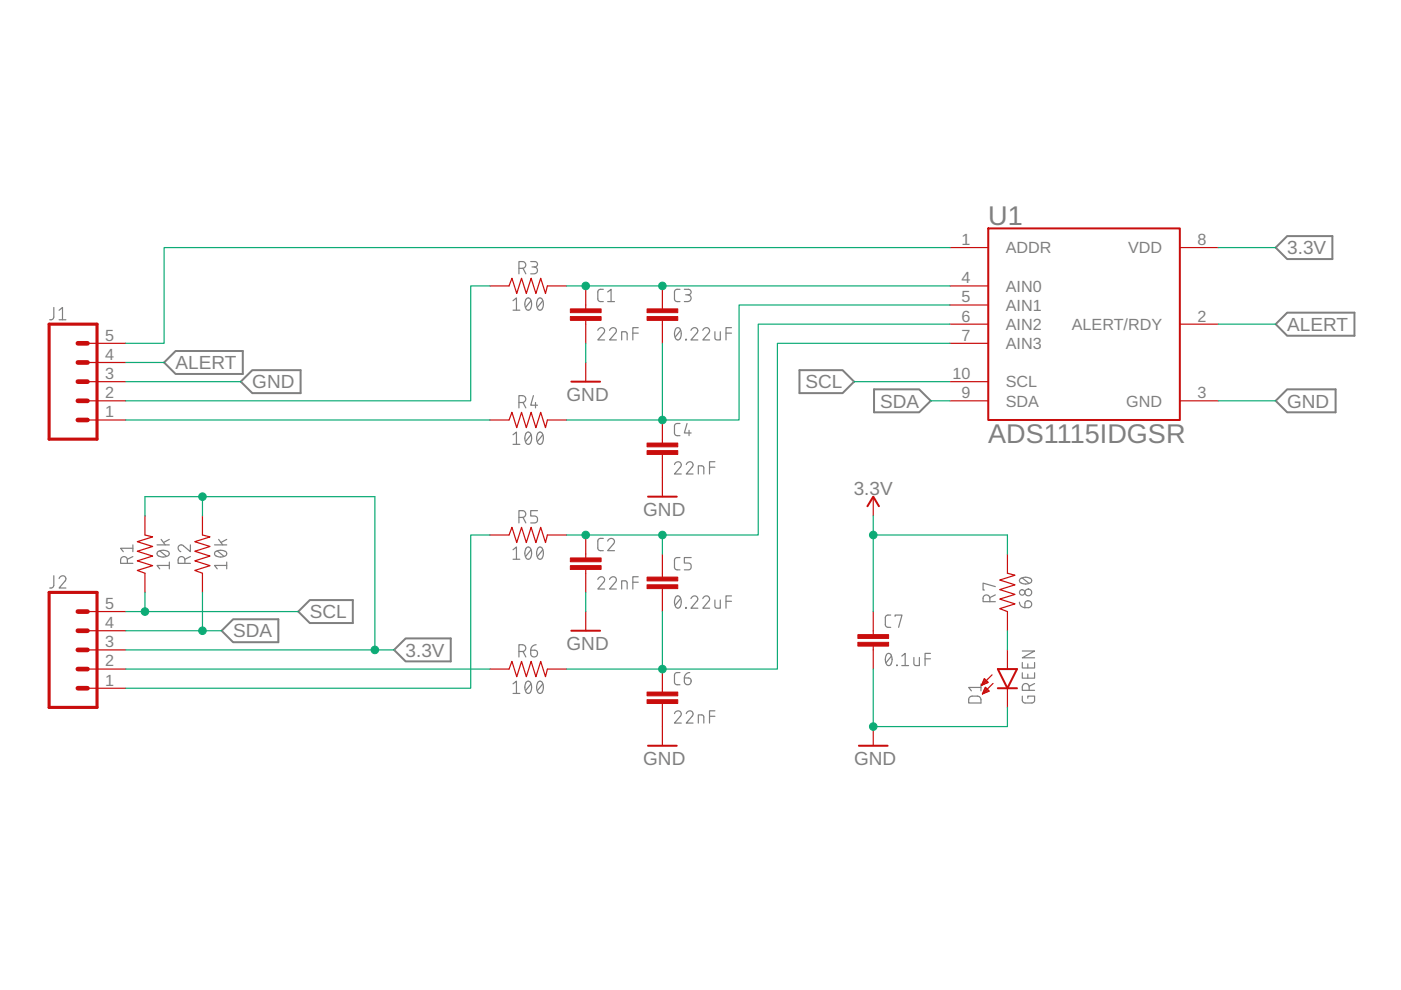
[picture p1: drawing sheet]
<svg xmlns="http://www.w3.org/2000/svg" width="297mm" height="210mm" viewBox="0 0 297 210" stroke-linecap="round" stroke-linejoin="round" font-family="sans-serif">
<g fill="none" stroke="#808080" stroke-width=".25">
<path d="M110 56.9a1.25 1.25 0 0 0 1.3-.3l.2-.4-.3-.6-1.2-.1v2.6M110.9 56.9l.6 1.2M112.5 55.5h.9a.57 .57 0 0 1 .6 .5 .57 .57 0 0 1-.6 .6h-.6M113.2 56.6a.73 .73 0 0 1 .8 .7 .73 .73 0 0 1-.8 .8h-.7M11.4 65.2v2.2l-.4 .4h-.5M12.5 65.8l.8-.6v2.6M12.5 67.8h1.5M108.8 63.8l.7-.6v2.6M108.8 65.8h1.4M111.6 63.4a.6 .6 0 0 1 .7-.2 .6 .6 0 0 1 .3 .6 1.46 1.46 0 0 1-.6 2 1.59 1.59 0 0 1-.4-2.4zM112.6 63.8l-1.2 1.4M114.1 63.4a.6 .6 0 0 1 .7-.2 .6 .6 0 0 1 .3 .6 1.46 1.46 0 0 1-.6 2 1.59 1.59 0 0 1-.4-2.4z"/>
<path d="M115.1 63.8l-1.2 1.4M126.7 70a.71 .71 0 0 1 1.1-.5 .71 .71 0 0 1 .2 1.1l-1.3 1.5h1.5M127.9 61.3l-.8 .1-.2 .2-.2 .3 .2 1.8 .2 .2h.8M128.8 61.9l.8-.6v2.6M128.8 63.9h1.5M129.2 70a.71 .71 0 0 1 1.1-.5 .71 .71 0 0 1 .2 1.1l-1.3 1.5h1.5M133 72.1l-.2-1.6-1-.2v1.8M134.2 70.6h1.1M135.3 69.5h-1.1v2.6M143.4 69.6a.73 .73 0 0 1 .8 .1 .73 .73 0 0 1 .2 .7 1.12 1.12 0 0 1-.8 1.7 1.82 1.82 0 0 1-.2-2.5zM144.2 61.3l-.8 .1-.3 .2-.1 .3 .1 1.8 .3 .2h.8M144.3 70l-1.1 1.5"/>
<path d="M145.1 61.3h.9a.58 .58 0 0 1 .5 .6 .58 .58 0 0 1-.5 .6h-.6M145.4 71.9l.1 .2zM145.8 62.5a.72 .72 0 0 1 .7 .7 .72 .72 0 0 1-.7 .7h-.7M146.5 70a.71 .71 0 0 1 1-.5 .71 .71 0 0 1 .2 1.1l-1.2 1.5h1.5M149 70a.71 .71 0 0 1 1-.5 .71 .71 0 0 1 .2 1.1l-1.2 1.5h1.5M151.6 70.3v1.5l.4 .3h.7v-1.8M153.9 70.6h1.2M155.1 69.5h-1.2v2.6M108.8 92.2l.7-.6v2.6M108.8 94.2h1.4M110 85.3h.7a.73 .73 0 0 0 .8-.7 .73 .73 0 0 0-.8-.7h-.7v2.6M110.9 85.3l.6 1.2"/>
<path d="M111.6 91.8a.6 .6 0 0 1 .7-.1 .6 .6 0 0 1 .3 .6 1.5 1.5 0 0 1-.6 1.9 1.62 1.62 0 0 1-.4-2.4zM112.6 92.2l-1.2 1.4M113.1 83.9l-.6 2h1.5M113.5 85.3v1.2M114.1 91.8a.6 .6 0 0 1 .7-.1 .6 .6 0 0 1 .3 .6 1.5 1.5 0 0 1-.6 1.9 1.62 1.62 0 0 1-.4-2.4zM115.1 92.2l-1.2 1.4M143 98.5a.71 .71 0 0 1 1-.6 .71 .71 0 0 1 .2 1.2l-1.2 1.4h1.4M144.2 89.8h-.8l-.3 .2-.1 .4 .1 1.7 .3 .3h.8M145.5 98.5a.71 .71 0 0 1 1-.6 .71 .71 0 0 1 .2 1.2l-1.2 1.4h1.4M145.7 89.8l-.6 2h1.4M146.1 91.2v1.2M150.4 99.1h1.2"/>
<path d="M151.6 97.9h-1.2v2.6M27 119.4v-.7a.72 .72 0 0 0-.7-.7 .72 .72 0 0 0-.7 .7v.7h2.6M28.2 116.2h-2.6l.5 .8M28.2 118l-1.2 .6M28.2 115.5v1.5M33.3 115.5h2.6M33.4 117.1a1.86 1.86 0 0 1 2.5 .1v.2a1.59 1.59 0 0 1-2.6 .1zM33.9 116.8l1.4 1.2M34.2 114.4l.8 1.1M35.9 119.9h-2.6l.6 .7M35.9 119.2v1.4M35.9 114.4l-1.2 .6"/>
<path d="M39.2 119.4v-.7a.72 .72 0 0 0-.7-.7 .72 .72 0 0 0-.7 .7v.7h2.6M40.4 118l-1.2 .6M40.4 115.5v1.5l-1.5-1.3a.71 .71 0 0 0-1.1 .3 .71 .71 0 0 0 .5 1M45.5 115.5h2.6M45.6 117.1a1.86 1.86 0 0 1 2.4 .1l.1 .2a1.59 1.59 0 0 1-2.4 .4l-.2-.3zM46.1 116.8l1.4 1.2M46.4 114.4l.8 1.1M48.1 119.9h-2.6l.6 .7M48.1 119.2v1.4M48.1 114.4l-1.3 .6M108.8 116.6l.7-.6v2.6M108.8 118.6h1.4"/>
<path d="M110 109.7a1.25 1.25 0 0 0 1.3-.3l.2-.4-.3-.6-1.2-.1v2.6M110.9 109.7l.6 1.2M111.6 116.2a.6 .6 0 0 1 .7-.2 .6 .6 0 0 1 .3 .6 1.46 1.46 0 0 1-.6 2 1.59 1.59 0 0 1-.4-2.4zM112.6 116.6l-1.2 1.4M114 108.3h-1.5v1.1h.9a.75 .75 0 0 1 .6 .7 .75 .75 0 0 1-.6 .8h-.9M114.2 116.1a.73 .73 0 0 1 .8 .1 .73 .73 0 0 1 .2 .8 1.11 1.11 0 0 1-.9 1.6 1.76 1.76 0 0 1-.1-2.5zM115.1 116.6l-1.2 1.4M127.9 114.2h-.8l-.2 .2-.2 .3 .2 1.8 .2 .2 .8 .1M128.8 114.7a.71 .71 0 0 1 1.1-.5 .71 .71 0 0 1 .2 1.1l-1.3 1.5h1.5M144.2 118.2h-.8l-.3 .2-.1 .4 .1 1.8 .3 .2h.8M146.5 118.2h-1.4v1.2h.9a.73 .73 0 0 1 .6 .7 .73 .73 0 0 1-.6 .7h-.9M149.2 100.5l-.1-1.6-1-.1v1.7"/>
<path d="M11.4 122.1v2.2l-.4 .4h-.5M12.5 122.7a.71 .71 0 0 1 1-.6 .71 .71 0 0 1 .3 1.1l-1.3 1.5h1.5M110 138.1h.7a.72 .72 0 0 0 .8-.7 .72 .72 0 0 0-.8-.7h-.7v2.6M110.9 138.1l.6 1.2M112.5 137.9h.9a.73 .73 0 0 1 .6 .8 .73 .73 0 0 1-.8 .6 .73 .73 0 0 1-.7-.7zM113.7 136.7l-.8 .3-.4 .9M126.7 122.9a.71 .71 0 0 1 1.1-.6 .71 .71 0 0 1 .2 1.1l-1.3 1.5h1.5M129.2 122.9a.71 .71 0 0 1 1.1-.6 .71 .71 0 0 1 .2 1.1l-1.3 1.5h1.5M133 124.9l-.2-1.6-1-.2v1.8M134.2 123.4h1.1M135.3 122.3h-1.1v2.6M143.3 126.6a.6 .6 0 0 1 .7-.2 .6 .6 0 0 1 .4 .6 1.5 1.5 0 0 1-.7 1.9 1.6 1.6 0 0 1-.5-2.2z"/>
<path d="M144.3 126.9l-1.1 1.5M145.4 128.8l.1 .1zM146.5 126.9a.71 .71 0 0 1 1-.5 .71 .71 0 0 1 .2 1.1l-1.2 1.4h1.5M149 126.9a.71 .71 0 0 1 1-.5 .71 .71 0 0 1 .2 1.1l-1.2 1.4h1.5M151.6 127.2v1.5l.4 .2h.7v-1.7M153.9 127.5h1.2M155.1 126.3h-1.2v2.6M188.1 138.6l.3-.1a1.59 1.59 0 0 1 .4 2.4 .6 .6 0 0 1-.6 .2 .6 .6 0 0 1-.4-.6l-.1-1zM188.8 130.4h-.7l-.3 .2-.1 .4v1.6l.4 .4h.7M189 139.1l-1.2 1.4M189.8 130.7v-.3h1.4l-.7 2.6M191.2 139.1l.7-.6v2.6"/>
<path d="M193.8 139.4v1.5l.4 .2h.7v-1.7M196.1 139.7h1.2M197.3 138.5h-1.2v2.6M209.9 127.6a1.25 1.25 0 0 0-.3-1.3l-.5-.2-.5 .3-.2 1.2h2.6M211 126.1l-1.1 .6M211 124.4l-2.6-.8v1.5h.3M216.1 127.7l.1 .3a1.14 1.14 0 0 0 1.1 .8M216.2 122.8a1.83 1.83 0 0 1 2.5 .1 .93 .93 0 0 1-1.3 .9 .93 .93 0 0 1-1.2-.9zM216.7 122.5l1.5 1.2M216.7 138h2.7l-2.7 1.5h2.7M217.4 127.6a.75 .75 0 0 1 1.3 .2 .75 .75 0 0 1-.7 1h-.7zM108.8 145l.7-.6v2.6"/>
<path d="M108.8 147h1.4M111.6 144.6a.6 .6 0 0 1 .7-.1 .6 .6 0 0 1 .3 .6 1.5 1.5 0 0 1-.6 1.9 1.62 1.62 0 0 1-.4-2.4zM112.6 145l-1.2 1.4M114.1 144.6a.6 .6 0 0 1 .7-.1 .6 .6 0 0 1 .3 .6 1.5 1.5 0 0 1-.6 1.9 1.62 1.62 0 0 1-.4-2.4zM115.1 145l-1.2 1.4M143 151.3a.71 .71 0 0 1 1-.5 .71 .71 0 0 1 .2 1.1l-1.2 1.4h1.4M144.2 142.6h-.8l-.3 .2-.1 .4 .1 1.7 .3 .3h.8M145.1 143.7h.9a.72 .72 0 0 1 .5 .8 .72 .72 0 0 1-.7 .7 .72 .72 0 0 1-.7-.7zM145.5 151.3a.71 .71 0 0 1 1-.5 .71 .71 0 0 1 .2 1.1l-1.2 1.4h1.4M146.2 142.6l-.8 .3-.3 .8M149.2 153.3l-.1-1.6-1-.1v1.7M150.4 151.9h1.2"/>
<path d="M151.6 150.7h-1.2v2.6M190.1 141l.1 .1zM191.2 141.1h1.4M205.5 147.9l.4-.3a2.64 2.64 0 0 1 1.8 .1 1.25 1.25 0 0 1 .3 1.4h-2.6zM208 145.8h-2.6l.6 .7M208 145v1.5M216.7 147.6l.1 1.1 .3 .3 1.7 .1 .5-.4 .1-1.1h-1.5v.4M216.7 142.6v1.2h2.7v-1.2M216.7 140.5v1.1h2.7v-1.1M217.9 140.8v.8M217.9 142.9v.9M218.2 146.4v-.8a.73 .73 0 0 0-.7-.7 .73 .73 0 0 0-.8 .7v.8h2.7"/>
<path d="M219.4 144.9l-1.2 .6"/>
<circle cx="216.7" cy="125.6" r=".58"/>
<circle cx="218" cy="125.6" r=".72"/>
</g>
<path d="M270.5 52.5l2.4-2.4h9.6v4.8h-9.6zM34.8 76.9l2.4-2.5h14.3v4.9h-14.3zM169.5 78.5h9.1l2.5 2.4-2.5 2.5h-9.1zM270.5 68.7l2.4-2.4h14.3v4.9h-14.3zM51.1 80.9l2.4-2.4h10.2v4.9h-10.2zM185.3 82.6h9.6l2.4 2.4-2.4 2.4h-9.6zM270.5 85l2.4-2.4h10.3v4.8h-10.3zM47 133.7l2.4-2.4h9.6v4.9h-9.6zM63.2 129.7l2.5-2.5h9.1v4.9h-9.1zM83.5 137.8l2.5-2.4h9.6v4.8h-9.6z" fill="none" stroke="#808080" stroke-width=".42"/>
<path d="M209.5 48.4h40.6v40.6h-40.6zM121.1 80.9h6.1M137.4 105.3h6.1M183.9 107.3l1.2-2 1.3 2M121.1 133.7h6.1M137.4 158.1h6.1M182.1 158.1h6.1M211.6 141.9h4l-2 4zM211.6 145.9h4" fill="none" stroke="#c90d0c" stroke-width=".42"/>
<g fill="none" stroke="#c90d0c" stroke-width=".25">
<path d="M201.4 52.5h8.1M250.1 52.5h8.2M18.5 72.8h8.2M18.5 76.9h8.2M103.9 60.6h4l.6-1.6 1.1 3.2 1-3.2 1 3.2 1-3.2 1 3.2 1-3.2 1.1 3.2 .4-1.6h4M124.2 60.6v4.9M124.2 67.9v4.9M124.2 76.9v4M140.4 60.6v4.9M140.4 67.9v4.9M201.4 60.6h8.1M201.4 64.7h8.1"/>
<path d="M201.4 68.7h8.1M201.4 72.8h8.1M250.1 68.7h8.2M18.5 85h8.2M18.5 80.9h8.2M18.5 89h8.2M103.9 89h4l.6-1.6 1.1 3.3 1-3.3 1 3.3 1-3.3 1 3.3 1-3.3 1.1 3.3 .4-1.7h4M140.4 89v4.9M140.4 96.4v8.9M201.4 85h8.1M201.4 80.9h8.1M250.1 85h8.2"/>
<path d="M30.7 109.4v4l1.7 .4-3.3 1.1 3.3 1-3.3 1 3.3 1-3.3 1 3.3 1-3.3 1 1.6 .6v4.1M42.9 109.4v4l1.6 .4-3.2 1.1 3.2 1-3.2 1 3.2 1-3.2 1 3.2 1-3.2 1 1.6 .6v4.1M103.9 113.4h4l.6-1.6 1.1 3.2 1-3.2 1 3.2 1-3.2 1 3.2 1-3.2 1.1 3.2 .4-1.6h4M124.2 113.4v4.9M140.4 117.5v4.9M185.1 105.3v4.1M213.6 117.5v4l1.6 .5-3.2 1 3.2 1-3.2 1 3.2 1-3.2 1 3.2 1-3.2 1.1 1.6 .6v4M18.5 137.8h8.2M18.5 133.7h8.2M18.5 129.7h8.2M124.2 120.7v4.9M124.2 129.7v4"/>
<path d="M140.4 124.8v4.9M185.1 129.7v4.9M185.1 137v4.9M213.6 137.8v4.1M18.5 141.9h8.2M18.5 145.9h8.2M103.9 141.9h4l.6-1.7 1.1 3.3 1-3.3 1 3.3 1-3.3 1 3.3 1-3.3 1.1 3.3 .4-1.6h4M140.4 141.9v4.8M140.4 149.2v8.9M185.1 154.1v4M208.1 145.2h.1M208.2 145h.5"/>
<path d="M208.3 144.8h.9M208.4 144.6h1M208.4 146.9h.3M208.5 146.7h.8M208.5 144.4h.7M208.6 146.5h1.1M208.6 144.2h.4M208.7 144h.1M208.7 146.3h.8M208.7 143.9l.8 .8-1.4 .6zM208.7 146.1h.6M208.8 145.9h.3"/>
<path d="M208.9 145.7l.8 .8-1.4 .6zM210.3 143.1l-2.2 2.2M210.5 144.9l-2.2 2.2M213.6 145.9v4.1"/>
</g>
<g fill="#c90d0c" stroke="#c90d0c" stroke-width=".21">
<path d="M181.9 136.2h6.5v.8h-6.5z"/>
<path d="M181.9 134.6h6.5v.8h-6.5z"/>
<path d="M137.2 67.1h6.5v.8h-6.5z"/>
<path d="M137.2 65.5h6.5v.8h-6.5z"/>
<path d="M137.2 124h6.5v.8h-6.5z"/>
<path d="M137.2 122.4h6.5v.8h-6.5z"/>
<path d="M137.2 148.4h6.5v.8h-6.5z"/>
<path d="M137.2 146.7h6.5v.8h-6.5z"/>
<path d="M120.9 119.9h6.5v.8h-6.5z"/>
<path d="M120.9 118.3h6.5v.8h-6.5z"/>
<path d="M137.2 95.5h6.5v.9h-6.5z"/>
<path d="M137.2 93.9h6.5v.8h-6.5z"/>
<path d="M120.9 67.1h6.5v.8h-6.5z"/>
<path d="M120.9 65.5h6.5v.8h-6.5z"/>
</g>
<path d="M10.4 68.7h10.2v24.4h-10.2zM10.4 125.6h10.2v24.4h-10.2z" fill="none" stroke="#c90d0c" stroke-width=".66"/>
<path d="M16.5 72.8h2M16.5 76.9h2M16.5 80.9h2M16.5 85h2M16.5 89h2M16.5 137.8h2M16.5 129.7h2M16.5 133.7h2M16.5 141.9h2M16.5 145.9h2" fill="none" stroke="#c90d0c" stroke-width=".99"/>
<g fill="none" stroke="#0dab76" stroke-width=".25">
<path d="M201.4 52.5h-166.6v20.3h-8.1M258.3 52.5h12.2M26.7 76.9h8.1M103.9 60.6h-4.1v24.4h-73.1M120.1 60.6h81.3M124.2 72.8v4.1M201.4 64.7h-44.7v24.3h-16.3v-16.2M201.4 68.7h-40.6v44.7h-20.4v4.1M201.4 72.8h-36.6v69.1h-24.4v-12.2M258.3 68.7h12.2M26.7 80.9h24.4M26.7 89h77.2"/>
<path d="M120.1 89h20.3M181.1 80.9h20.3M197.3 85h4.1M258.3 85h12.2M42.9 105.3h-12.2v4.1M42.9 109.4v-4.1h36.6v32.5M103.9 113.4h-4.1v32.5h-73.1M120.1 113.4h20.3M185.1 109.4v20.3M185.1 113.4h28.5v4.1M26.7 137.8h56.8M30.7 125.6v4.1h-4"/>
<path d="M30.7 129.7h32.5M42.9 125.6v8.1h-16.2M42.9 133.7h4.1M124.2 125.6v4.1M213.6 133.7v4.1M26.7 141.9h77.2M120.1 141.9h20.3M185.1 141.9v12.2h28.5v-4.1"/>
</g>
<g fill="#0dab76" stroke="#0dab76" stroke-width=".21">
<circle cx="185.1" cy="154.1" r=".8"/>
<circle cx="185.1" cy="113.4" r=".8"/>
<circle cx="79.5" cy="137.8" r=".8"/>
<circle cx="42.9" cy="105.3" r=".8"/>
<circle cx="42.9" cy="133.7" r=".8"/>
<circle cx="30.7" cy="129.7" r=".8"/>
<circle cx="140.4" cy="60.6" r=".8"/>
<circle cx="124.2" cy="60.6" r=".8"/>
<circle cx="140.4" cy="89" r=".8"/>
<circle cx="140.4" cy="113.4" r=".8"/>
<circle cx="124.2" cy="113.4" r=".8"/>
<circle cx="140.4" cy="141.9" r=".8"/>
</g>
<g font-size="5.7" fill="#808080">
<text x="209.5" y="47.6">U1</text>
<text x="209.5" y="94">ADS1115IDGSR</text>
</g>
<g font-size="4" fill="#808080">
<text x="272.9" y="53.9">3.3V</text>
<text x="272.9" y="70.2">ALERT</text>
<text x="37.2" y="78.3">ALERT</text>
<text x="53.5" y="82.3">GND</text>
<text x="170.8" y="82.3">SCL</text>
<text x="120.1" y="85">GND</text>
<text x="186.6" y="86.4">SDA</text>
<text x="272.9" y="86.4">GND</text>
<text x="181" y="104.9">3.3V</text>
<text x="136.4" y="109.4">GND</text>
<text x="65.7" y="131.1">SCL</text>
<text x="49.4" y="135.2">SDA</text>
<text x="120.1" y="137.8">GND</text>
<text x="86" y="139.2">3.3V</text>
<text x="136.4" y="162.2">GND</text>
<text x="181.1" y="162.2">GND</text>
</g>
<g font-size="3.4" fill="#808080">
<text x="203.9" y="51.9">1</text>
<text x="213.3" y="53.7">ADDR</text>
<text x="239.2" y="53.7">VDD</text>
<text x="253.9" y="51.9">8</text>
<text x="203.9" y="60">4</text>
<text x="203.9" y="64.1">5</text>
<text x="213.3" y="61.8">AIN0</text>
<text x="213.3" y="65.9">AIN1</text>
<text x="203.9" y="68.2">6</text>
<text x="213.3" y="70">AIN2</text>
<text x="227.2" y="70">ALERT/RDY</text>
<text x="253.9" y="68.2">2</text>
<text x="22.3" y="76.3">4</text>
<text x="22.3" y="72.2">5</text>
<text x="203.9" y="72.2">7</text>
<text x="213.3" y="74">AIN3</text>
<text x="22.3" y="80.4">3</text>
<text x="202" y="80.4">10</text>
<text x="213.3" y="82.1">SCL</text>
<text x="22.3" y="88.5">1</text>
<text x="22.3" y="84.4">2</text>
<text x="203.9" y="84.4">9</text>
<text x="213.3" y="86.2">SDA</text>
<text x="238.8" y="86.2">GND</text>
<text x="253.9" y="84.4">3</text>
<text x="22.3" y="129.1">5</text>
<text x="22.3" y="137.2">3</text>
<text x="22.3" y="133.2">4</text>
<text x="22.3" y="141.3">2</text>
<text x="22.3" y="145.4">1</text>
</g>
</svg>
